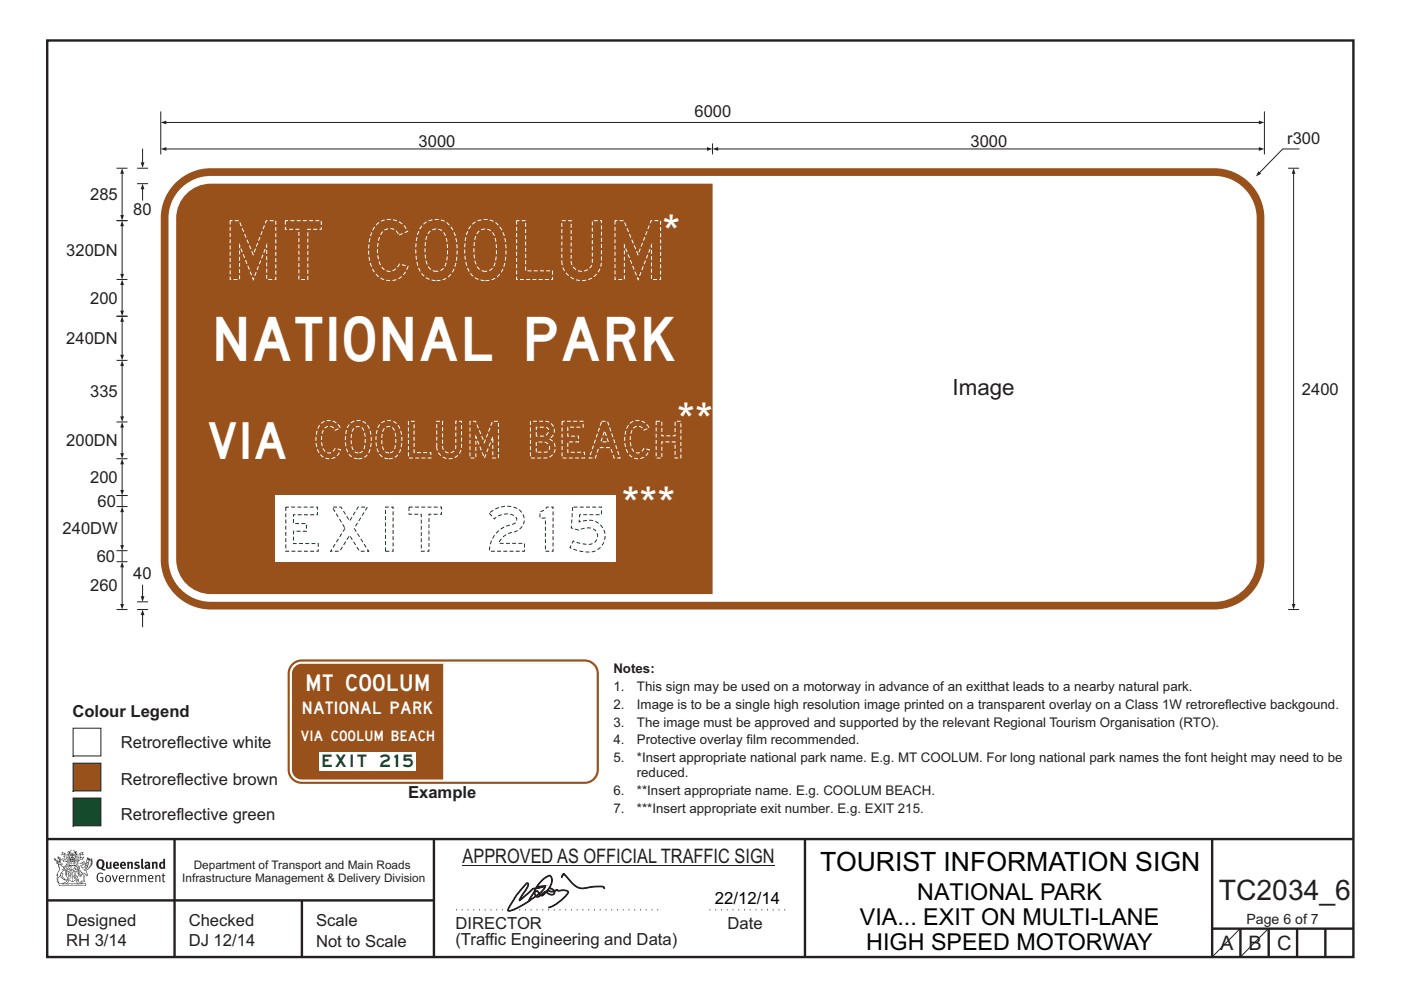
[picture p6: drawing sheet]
<svg xmlns="http://www.w3.org/2000/svg" width="297mm" height="210mm" viewBox="0 0 297 210" stroke-linecap="round" stroke-linejoin="round" font-family="sans-serif">
<g fill="none" stroke="#231f20" stroke-width=".51">
<path d="M10 8.6h276.9v194.4h-276.9zM10 178h277M37 178v25M92 178v25M170.7 177.9v25M257 178v25M10 191h82M64 191v12M257 197h30M263 197v6M269 197v6M275 197v6"/>
<path d="M281 197v6"/>
</g>
<path d="M96.7 193h43.3M150.4 193h16.9" fill="none" stroke="#231f20" stroke-width=".21" stroke-dasharray=".2 1" stroke-linecap="butt"/>
<path d="M98.1 183.5h66.1" fill="none" stroke="#231f20" stroke-width=".21"/>
<g fill="#231f20">
<path d="M21.1 182.6a.94 .94 0 0 0 .2 1.4 .84 .84 0 0 0 0-1.5zM20.7 182.5a.92 .92 0 0 1 1.2-.1 .92 .92 0 0 1 .2 1.2l-.3 .6 .6 .2-.1 .2-.6-.1a1.41 1.41 0 0 1-1.3-1.2z" fill-rule="evenodd"/>
<path d="M22.5 182.8l.4-.1v1.2l.1 .1 .3-.1v-1.1h.3l.1 1.4a1.26 1.26 0 0 1-1.2-.1z" fill-rule="evenodd"/>
<path d="M24.5 183.1l-.1 .3h.4l-.1-.3zM24.1 183a.66 .66 0 0 1 .9-.1 .66 .66 0 0 1 .2 .8h-.8v.2a.42 .42 0 0 0 .7 0l.1 .2a.79 .79 0 0 1-1.1 0 .79 .79 0 0 1 0-1.1z" fill-rule="evenodd"/>
<path d="M26 183.1l-.1 .3h.4l-.1-.3zM25.6 183a.66 .66 0 0 1 .9-.1 .66 .66 0 0 1 .2 .8h-.8v.2a.42 .42 0 0 0 .6 0l.2 .2a.79 .79 0 0 1-1.1 0 .79 .79 0 0 1 0-1.1z" fill-rule="evenodd"/>
<path d="M26.9 182.8l.4-.1v.2a.46 .46 0 0 1 .5-.1 .46 .46 0 0 1 .4 .4v1.1h-.4v-1l-.1-.2-.3 .1v1.1h-.4z" fill-rule="evenodd"/>
<path d="M28.6 183l.5-.3 .5 .2-.1 .2h-.5l-.1 .2a.56 .56 0 0 1 .7 .6 .56 .56 0 0 1-.8 .4l-.4-.1 .2-.3 .4 .1 .2-.1-.6-.4z" fill-rule="evenodd"/>
<path d="M29.9 182.2l.4-.1v1.8l.2 .4h-.3l-.2-.2z" fill-rule="evenodd"/>
<path d="M31.1 183.7v.3l.3-.1v-.3zM30.7 183a.67 .67 0 0 1 .6-.2 .67 .67 0 0 1 .5 .5l.1 .8-.2 .3-.2-.2a.5 .5 0 0 1-.7 0 .5 .5 0 0 1 0-.7l.6-.1v-.3l-.6 .1z" fill-rule="evenodd"/>
<path d="M32.2 182.8l.3-.1 .1 .2a.46 .46 0 0 1 .5-.1 .46 .46 0 0 1 .3 .4v1.1h-.4v-1l-.1-.2-.3 .1v1.1h-.4z" fill-rule="evenodd"/>
<path d="M34.3 183.1l-.1 .7 .2 .2 .2-.1v-.7zM34.6 182.1l.4 .1 .1 2.1-.4-.1a.71 .71 0 0 1-1-.6 .71 .71 0 0 1 .9-.7z" fill-rule="evenodd"/>
<path d="M20.8 185.3l.7-.2 .4 .2-.2 .1a.69 .69 0 0 0-.8 .1 .69 .69 0 0 0-.1 .9l.2 .4 .5 .1h.2v-.7h-.4l-.1-.2h.7v1a.96 .96 0 0 1-1.2-.1 .96 .96 0 0 1-.2-1.1z" fill-rule="evenodd"/>
<path d="M22.6 185.9a.57 .57 0 0 0-.1 .7 .57 .57 0 0 0 .6 .3 .7 .7 0 0 0-.2-1.1zM22.5 185.8a.69 .69 0 0 1 1.1 .6 .69 .69 0 0 1-1.1 .5 1.04 1.04 0 0 1 0-1.1z" fill-rule="evenodd"/>
<path d="M23.7 185.7l.2-.1 .4 1.3 .4-1.3h.3l-.6 1.5h-.2z" fill-rule="evenodd"/>
<path d="M25.6 185.8l-.2 .4h.7l-.2-.4zM25.4 185.8a.59 .59 0 0 1 .7-.1 .59 .59 0 0 1 .2 .7h-.9a.45 .45 0 0 0 .3 .5 .45 .45 0 0 0 .5-.1l.1 .1a.74 .74 0 0 1-1-.1 .74 .74 0 0 1 .1-1z" fill-rule="evenodd"/>
<path d="M26.7 185.7l.2-.1 .1 .2 .5-.2-.1 .3-.4 .2v1h-.2z" fill-rule="evenodd"/>
<path d="M27.6 185.7l.2-.1 .1 .2a.45 .45 0 0 1 .5-.2 .45 .45 0 0 1 .3 .4v1.1h-.2v-1.1l-.2-.2-.4 .2v1.1h-.2z" fill-rule="evenodd"/>
<path d="M29.1 185.7l.3-.1v.2l.4-.2 .4 .3 .3-.3a.37 .37 0 0 1 .5 .4v1.1h-.2v-1.1l-.2-.2-.4 .2v1.1h-.2v-1.1l-.2-.2-.4 .2v1.1h-.2z" fill-rule="evenodd"/>
<path d="M31.8 185.8l-.2 .4h.7l-.2-.4zM31.5 185.8a.59 .59 0 0 1 .8-.1 .59 .59 0 0 1 .2 .7h-.9a.45 .45 0 0 0 .3 .5 .45 .45 0 0 0 .5-.1l.1 .1a.74 .74 0 0 1-1-.1 .74 .74 0 0 1 0-1z" fill-rule="evenodd"/>
<path d="M32.9 185.7l.2-.1 .1 .2a.45 .45 0 0 1 .4-.2 .45 .45 0 0 1 .4 .4v1.1h-.2v-1.1l-.2-.2-.4 .2v1.1h-.3z" fill-rule="evenodd"/>
<path d="M34.5 185.3l.2-.1v.4h.4l-.1 .2h-.3v1v.1h.3l-.1 .2-.4-.1v-1.2h-.2v-.2h.2z" fill-rule="evenodd"/>
<path d="M13.2 180.9l.5 .1-.6 .3 .3-.3zM13.7 181.2l.3 .1 .1 1 .3-.5 .1 .5h-.2l-.1 .3-.7 .1v-.3l-.4-.1 .3-.1 .6 .2-.4-.7h.2zM13.2 180.7v.4l-.3 .2 .3 .1 .4-.2 .1 .4-.3 .2h.2l.2 .5-.4-.2-.4 .1 .5 .6 .2-.1 .8 .1-.6 .6 .2 .1 .6-.2-.1-.3 .3-.2h-.2l-.1 .4-.5 .2 .5-.7h-.5l.6-.2-.4 .1 .3-.3-.1-.6-.1-.1-.3 .5v-.2a.8 .8 0 0 0-.9-1.1z" fill-rule="evenodd"/>
<path d="M17 181.1l.5-.2-.3 .2 .4 .2zM16.8 181.2h.1l.1 .9 .3-.2 .4-.1-.3 .3v.2h-.4l-.3 .3-.1-.3-.3-.1 .1-.1-.1-.4 .4 .6 .1-.1zM16.3 181.5l-.1 .9 .4 .1h-.6l.6 .1-.2 .1h-.3l.4 .4h-.2v.3l-.5-.8 .5 1 .4-.6-.4-.2 .9-.5 .2 .1 .4-.5 .1-.2-.8 .2-.1-.7 .4 .2 .5-.2-.4-.2 .2-.2a.88 .88 0 0 0-1 1.2z" fill-rule="evenodd"/>
<path d="M15.5 182.9l.3 .2h-.2v.3v-.3h-.2l.2-.1z" fill-rule="evenodd"/>
<path d="M15.1 182.9l.2 .2h-.2v.3v-.3h-.2h.2z" fill-rule="evenodd"/>
<path d="M14.9 182.8h.9l.1 .7-.3 .1-.8-.1zM14.8 182.4l-.2 1.2h1.4l-.2-1.2-.1 .2h-.8z" fill-rule="evenodd"/>
<path d="M14.9 184.5v.2l.3-.1-.1-.2zM14.4 183.8l.2 .2-.3 .2v.5l.2 .1 .3-.1-.4-.4 .3 .1h.4l-.2-.4 .2-.2zM14.3 183.7h.9a.5 .5 0 0 0 .1 .8l-.3 .3a.47 .47 0 0 1-.7-.1 .47 .47 0 0 1 0-.6l.1-.1z" fill-rule="evenodd"/>
<path d="M15.6 184.2l.1-.1a.33 .33 0 0 1 .5-.2 .33 .33 0 0 1 .1 .5l-.3-.1 .2-.2h-.4l-.1 .1h.2l.1 .3h.3v.2h-.6l.1-.1-.3-.1zM15.5 184.2l-.1 .4h.2l-.1 .2h.9v-.2a.44 .44 0 0 0 0-.7 .44 .44 0 0 0-.7 .1z" fill-rule="evenodd"/>
<path d="M15.7 185.7l.4 .1zM15.9 185.2l.1 .4h-.2zM15.9 185.1l-.3 .7-.3 .2a.98 .98 0 0 1 1.1 .1z" fill-rule="evenodd"/>
<path d="M15.6 186l.3 .2v-.2h.2l-.2 .5v-.2l-.3 .1 .2-.2z" fill-rule="evenodd"/>
<path d="M15 185.3l.1 .1-.2 .3zM14.6 185.9h.4a.22 .22 0 0 1-.2 .3 .22 .22 0 0 1-.2-.3zM14.5 185.3l.2 .4zM14.6 185.8l.4 .1zM14.7 185.2l.2 .1-.1 .4zM14.4 185.2l.1 .5a.36 .36 0 0 0 0 .5 .36 .36 0 0 0 .5 0 .36 .36 0 0 0 .1-.5 .41 .41 0 0 0-.1-.5 .41 .41 0 0 0-.6 0z" fill-rule="evenodd"/>
<path d="M14.6 184.1l.2 .2z" fill-rule="evenodd"/>
<path d="M18.3 183.4l.1-.1v.4l-.5 .4z" fill-rule="evenodd"/>
<path d="M17.5 182.9l.2-.1 .3 .2-.7 .8-.1 .3 .3 .1a1.07 1.07 0 0 0 .7-.9l.4-.3v.2a1.36 1.36 0 0 1-1 1.3 1.32 1.32 0 0 0 1.2-1.6l.5-.7-.2 .5 .4-.2-.4 .4 .4-.2-.4 .4h.4l-.5 .2h.4l-.4 .2h.4l-.4 .1 .1 .1h-.2l.1 .2-.2 .1a.82 .82 0 0 1-1 .6l.3 .1 .5 .9-.3 .1-.2-.4-.4-.2 .1 1.8 .2 .1-.6 .2-.2-.2 .5-.1v-.2a2.24 2.24 0 0 0-.7-2.1v-.3a.69 .69 0 0 1 .6-.9l.1-.2zM16.6 184.5l.5 1.3 .1-.8 .2 .3-.3 .7-.4-.8h-.1l.1-.2zM18.5 182.2l.1 .3 .2-.2v.3l.2-.3v.2l-.8 .6zM16.8 183.2l.7-.1 .1 .2a.87 .87 0 0 0-.8 .6 .87 .87 0 0 0 .2 .9l.2 .4-.1 .5-.3-1.1-.2-.1-.1 .1 .1 .2-.2 .4 .3 .1 .2 .7h.3l.3-.6a1.62 1.62 0 0 1 .1 1.4h-.3l-.2 .3h.2l.1 .2 .2-.2h.5l-.2-.3-.1-1.5 .2 .1a.4 .4 0 0 0 .2 .3 .4 .4 0 0 0 .5 0l-.5-1 .8-.6 .1-.3h.3l-.1-.1 .3-.3h-.2l.2-.3-.1 .1 .1-.3-.1 .1 .1-.4h-.1l.1-.3v-.1l-.2 .2-.1-.4-.2 .4-.1-.4-.1 .2-.2-.3v.3l-.2-.4-.4 1.6a.58 .58 0 0 1-.8 .6l.7-.8v-.4h-.4z" fill-rule="evenodd"/>
<path d="M18.2 185.4l.3 .1z" fill-rule="evenodd"/>
<path d="M12.5 187.4h5.7l-.1 .4h-5.5zM13.5 187.4l.5-.3 .4-.4v.1l.1 .1-.3 .4zM14 186.6l.3-.1-.2 .3zM16.3 186.7l.4 .4 .5 .3h-.6l-.3-.3-.1-.2zM16.4 186.5l.2 .1-.1 .2zM12.4 187.4l.1 .5h5.7l.1-.5-.8-.1-.6-.2-.3-.2 .1-.5a.47 .47 0 0 0-.6 .4 .47 .47 0 0 0 .4 .6h-2.3a.47 .47 0 0 0 .4-.6 .47 .47 0 0 0-.6-.4l.1 .5-.3 .2-.6 .2z" fill-rule="evenodd"/>
<path d="M13.3 187.6v.1zM13.3 187.5l-.1 .3h.2z" fill-rule="evenodd"/>
<path d="M13.5 187.5l.1 .2 .1-.2v.2z" fill-rule="evenodd"/>
<path d="M13.9 187.5l.1 .2zM13.8 187.5v.3l.2-.1v-.1z" fill-rule="evenodd"/>
<path d="M14.2 187.6l.1 .1zM14.2 187.5l-.1 .3h.3z" fill-rule="evenodd"/>
<path d="M14.4 187.5h.2l.1 .3h-.3z" fill-rule="evenodd"/>
<path d="M15.1 187.6v.1zM15.1 187.5l-.1 .3h.2z" fill-rule="evenodd"/>
<path d="M15.3 187.5h.2l-.1 .3z" fill-rule="evenodd"/>
<path d="M15.8 187.5h.2l-.1 .3z" fill-rule="evenodd"/>
<path d="M16.1 187.5l.1 .3z" fill-rule="evenodd"/>
<path d="M16.3 187.5l.1 .2zM16.3 187.5v.3l.2-.1v-.1z" fill-rule="evenodd"/>
<path d="M16.6 187.5h.2v.3h-.2z" fill-rule="evenodd"/>
<path d="M16.9 187.5l.1 .3h-.1z" fill-rule="evenodd"/>
<path d="M17.1 187.5l.1 .3z" fill-rule="evenodd"/>
<path d="M17.3 187.5l.1 .3z" fill-rule="evenodd"/>
<path d="M14.9 182.1a.71 .71 0 0 1 .9 .1zM15.6 182.2l.2 .2zM15 182.2l.3 .1zM14.8 182.3l.1 .1zM15.2 181.9h.3zM15.2 181.3h.1v.2zM15.2 181h.2v.2zM15.3 181.6l.1 .2h-.2zM15.4 181.3l.1 .2zM15 181.3l.1 .1-.1 .1zM15.6 181.3h.1v.2zM14.4 180.6l-.3 .3 .5-.2v.4h-.3l-.1 .6 .2-.5 .3 .9v.4h1.2v-.4l.4-.9 .2 .3-.2-.5-.2 .1v-.4l.4 .2-.3-.4-.2 .3-.5-.6v.1a.41 .41 0 0 1 .3 .3 .41 .41 0 0 1-.1 .5l.1-.2a1 1 0 0 1 0 1.1l-.2-.1-.1-.3h.4l-.2-.2 .2-.3-.3 .1v-.4l-.3 .2-.2-.2 .1 .4-.4-.1 .1 .3-.1 .2h.4l-.1 .3-.3 .1a.93 .93 0 0 1 .1-1.1l.1 .3v-.4h-.2l.4-.6-.5 .5-.1-.2z" fill-rule="evenodd"/>
<path d="M12.4 183.4l.4 .1 .6 .5v.2a.83 .83 0 0 1 .6 1.2v-.2a.75 .75 0 0 0-1-.8l.4 .2-.6 .7-.1 .5a.95 .95 0 0 0-.3 1.3l-.1-.1a.77 .77 0 0 1 .1-1.1l-.1-.5-.1 .1 .2-.5a1.31 1.31 0 0 0 0-1.6zM13 185.2l.3 .1-.1 .8 .5 .4-.2-.1a.68 .68 0 0 1-.6-.8zM12.1 183a.68 .68 0 0 1 1 .3l-.5 .1-.1-.3zM11.4 182.1a1.19 1.19 0 0 0 1 .8h-.5l.4 .4 .1 .6a.9 .9 0 0 1-.2 1.2l-.3 .5h.3v.2a1.04 1.04 0 0 0-.1 1.2l.2 .3 .3-.1-.1-.1a.8 .8 0 0 1 .2-1.2l.1-.2a.89 .89 0 0 0 1.1 .9l-.6-.6 .1-.8-.3-.1 .4-.5 .4 .3 .1 .8a1.01 1.01 0 0 0-.3-1.4l.3-.6-.4 .4a.41 .41 0 0 1 .4-.5h-.1l-.5 .2-.5-.4h.3a.5 .5 0 0 0-.5-.5l.3-.4-.3 .2 .3-.4-.1-.3-.1 .4-.1-.6-.1 .3-.1-.5-.1 .3-.3-.2 .3 .3-.3-.1a.62 .62 0 0 1 .5 .9l-.1-.4v.4l-.3-.1v-.4l-.1 .3-.1-.3-.1 .2-.1-.5-.1 .3-.1-.4v.4z" fill-rule="evenodd"/>
<path d="M12.6 183.1l.1-.1 .2 .2z" fill-rule="evenodd"/>
<path d="M14 183.6h2.7v1l-.1-.9h-2.5v1.2h2.5v-.3v.6v-.2h-1.2v1.9a2.13 2.13 0 0 0 1.3-1.7 1.69 1.69 0 0 1-1.6 1.8l-.6-.4-.4-.6-.1-1.2v.6l.4 .8 .9 .7v-1.9h-1.2z" fill-rule="evenodd"/>
<circle cx="17.7" cy="182.9" r=".08"/>
</g>
<path d="M262.9 197l-5.9 6M268.9 197l-5.9 6" fill="none" stroke="#231f20" stroke-width=".21"/>
<path d="M15.5 154.5v5.8h5.9v-5.8z" fill-rule="evenodd" fill="#fff" stroke="#231f20" stroke-width=".21"/>
<path d="M15.5 161.9v5.9h5.9v-5.9z" fill-rule="evenodd" fill="#99511c" stroke="#231f20" stroke-width=".21"/>
<path d="M15.5 169.3v5.9h5.9v-5.9z" fill-rule="evenodd" fill="#0f4d2a" stroke="#231f20" stroke-width=".21"/>
<path d="M119.3 185.4l.3-.1 .9 .9a4.5 4.5 0 0 0 2.9 2.1l2-.3a3.9 3.9 0 0 1 2.7 .2l.1 .2-.1 .1-.2-.3h-2.4a3.9 3.9 0 0 1-4.7-1.3l-1.3-1.5-.3 .7h-.2zM111.5 187.3l.3-.1 .2 .2-.1 .7-1.6 2.7 2-1.7a1.43 1.43 0 0 1 1.2-.8 6.4 6.4 0 0 1 3-2.7 1.1 1.1 0 0 1 .5 1.7l-.5 1 .7 .2 .4 .4 .3-.2 .8 .1a2.31 2.31 0 0 1 1.7 .2l.1 .2a7.5 7.5 0 0 1-4.1 3.4l-.1-.2a7.7 7.7 0 0 0 4.1-3.2 1.44 1.44 0 0 0-1.5-.3l-.5 .1-.4-.2-.3 .2a.73 .73 0 0 1-.7 .9l-.6-.2-.6-.4a1.32 1.32 0 0 1-1.3 .7l-.4 .3a1.2 1.2 0 0 0-1.4 .5l-.5 .4a9.7 9.7 0 0 1-4.5 2l-.1-.1a18.5 18.5 0 0 1 3.9-5.8zM116.2 188.8l-.3 .4 1 .5 .5-.1 .1-.5a1.2 1.2 0 0 1-1.3-.3zM114.9 186.8l-1 1.3 1.6-.3 .1 .2a2.73 2.73 0 0 1-1.2 1.6l.1 .2 .6-.5a2.88 2.88 0 0 0 1.7-3.2 .48 .48 0 0 0-.4-.3 .48 .48 0 0 0-.5 .3zM116.4 188.6l-.1 .1a.91 .91 0 0 0 1.1 .3l-.6-.4zM113.8 188.2v.1l1.2-.3zM113.7 188.5l-.3 .6 .5-.2 .4 .6a2.34 2.34 0 0 0 1.2-1.5zM111.7 187.4a19.2 19.2 0 0 0-3.9 5.7 9.5 9.5 0 0 0 4.3-2l1.4-2.6-.5 .1-2.1 1.9-.8 .5a3.3 3.3 0 0 1 1-1.8l.7-1.1 .1-.7zM113.2 189.4l-.9 1.5 1.2-.8zM113.4 189.3l.3 .7a.47 .47 0 0 0 .4-.4 .47 .47 0 0 0-.2-.5zM113.8 190.1h.2l.4-.2-.1-.2zM114.8 189.9l.3-.1 .6-.6z" fill="#231f20" stroke="#231f20" stroke-width=".21"/>
<path d="M24.7 107.4h2.3M25.9 108.5v7.3" fill="none" stroke="#231f20" stroke-width=".21"/>
<g fill="#231f20">
<path d="M25.9 107.4l.4 1.2h-.8z"/>
<path d="M25.5 115.6h.8l-.4 1.2z"/>
</g>
<path d="M24.7 105.1h2.3M24.7 116.8h2.3M24.7 119.1h2.3M25.9 105.1v2.3M25.9 116.8v2.3" fill="none" stroke="#231f20" stroke-width=".21"/>
<path d="M36.8 39.3a10.6 10.6 0 0 1 7.9-3.6h212.8a10.6 10.6 0 0 1 10.6 10.6v72.4a10.6 10.6 0 0 1-10.6 10.6h-212.8a10.6 10.6 0 0 1-10.6-10.6v-72.4a10.6 10.6 0 0 1 2.7-7zM38.4 40a9 9 0 0 1 6.3-2.7h212.8a9 9 0 0 1 8.9 9v72.4a9 9 0 0 1-8.9 8.9h-212.8a9 9 0 0 1-9-8.9v-72.4a9 9 0 0 1 2.7-6.3zM39.9 40.8a7.3 7.3 0 0 0-2.5 5.5v72.4a7.4 7.4 0 0 0 7.3 7.3h212.8a7.4 7.4 0 0 0 7.3-7.3v-72.4a7.4 7.4 0 0 0-7.3-7.3h-212.8a7.3 7.3 0 0 0-4.8 1.8z" fill-rule="evenodd" fill="#99511c"/>
<path d="M58.4 105.1h72.2v14h-72.2z" fill="#fff"/>
<path d="M35.1 31.6h115" fill="none" stroke="#231f20" stroke-width=".21"/>
<g fill="#231f20">
<path d="M34.1 31.6l1.2-.4v.8z"/>
<path d="M149.9 31.2l1.2 .4-1.2 .4z"/>
</g>
<path d="M35.1 26h232" fill="none" stroke="#231f20" stroke-width=".21"/>
<g fill="#231f20">
<path d="M34.1 26l1.2-.4v.8z"/>
<path d="M266.9 25.6l1.2 .4-1.2 .4z"/>
</g>
<path d="M152.1 31.6h115" fill="none" stroke="#231f20" stroke-width=".21"/>
<g fill="#231f20">
<path d="M266.9 31.2l1.2 .4-1.2 .4z"/>
<path d="M151.1 31.6l1.2-.4v.8z"/>
</g>
<path d="M34.1 23.6v9.2" fill="none" stroke="#231f20" stroke-width=".21"/>
<path d="M151.6 39h105.9a7.4 7.4 0 0 1 7.3 7.3v72.4a7.4 7.4 0 0 1-7.3 7.3h-105.9z" fill-rule="evenodd" fill="#fff"/>
<path d="M151.1 30.4v2.3M275.5 31.6h-3.5l-5 5.1" fill="none" stroke="#231f20" stroke-width=".21"/>
<path d="M266.8 36.3l.6 .6-1.1 .5z" fill="#231f20"/>
<path d="M30.2 124v2.6" fill="none" stroke="#231f20" stroke-width=".21"/>
<path d="M29.8 126.5h.8l-.4 1.1z" fill="#231f20"/>
<path d="M268.1 23.6v9.2M25.9 60.3v5.8M29.1 127.6h2.3" fill="none" stroke="#231f20" stroke-width=".21"/>
<g fill="#231f20">
<path d="M25.9 59.3l.4 1.2h-.8z"/>
<path d="M25.5 65.9h.8l-.4 1.2z"/>
</g>
<path d="M273.1 35.7h2.3M274.3 36.7v91.6M273.1 129.3h2.3" fill="none" stroke="#231f20" stroke-width=".21"/>
<g fill="#231f20">
<path d="M274.3 35.7l.4 1.2h-.8z"/>
<path d="M273.9 128.1h.8l-.4 1.2z"/>
</g>
<path d="M30.2 130.3v2.7" fill="none" stroke="#231f20" stroke-width=".21"/>
<path d="M30.2 129.3l.4 1.2h-.8z" fill="#231f20"/>
<path d="M30.2 31.5v3.1" fill="none" stroke="#231f20" stroke-width=".21"/>
<path d="M29.8 34.4h.8l-.4 1.2z" fill="#231f20"/>
<path d="M30.2 40v2.5" fill="none" stroke="#231f20" stroke-width=".21"/>
<path d="M30.2 39l.4 1.1h-.8z" fill="#231f20"/>
<path d="M29.1 39h2.3M24.7 76.4h2.3M25.9 68.1v7.3M24.7 129.3h2.3M29.1 129.3h2.3" fill="none" stroke="#231f20" stroke-width=".21"/>
<g fill="#231f20">
<path d="M25.5 75.3h.8l-.4 1.1z"/>
<path d="M25.9 67.1l.4 1.2h-.8z"/>
</g>
<path d="M24.7 59.3h2.3M25.9 47.8v10.5M24.7 67.1h2.3" fill="none" stroke="#231f20" stroke-width=".21"/>
<g fill="#231f20">
<path d="M25.5 58.1h.8l-.4 1.2z"/>
<path d="M25.9 46.8l.4 1.2h-.8z"/>
</g>
<path d="M25.9 36.7v9.1M29.1 35.7h2.3M24.7 46.8h2.3" fill="none" stroke="#231f20" stroke-width=".21"/>
<g fill="#231f20">
<path d="M25.5 45.6h.8l-.4 1.2z"/>
<path d="M25.9 35.7l.4 1.2h-.8z"/>
</g>
<path d="M24.7 35.7h2.3M25.9 90.5v5.8" fill="none" stroke="#231f20" stroke-width=".21"/>
<g fill="#231f20">
<path d="M25.5 96.1h.8l-.4 1.2z"/>
<path d="M25.9 89.5l.4 1.2h-.8z"/>
</g>
<path d="M24.7 89.5h2.3M24.7 97.3h2.3M25.9 98.3v5.8" fill="none" stroke="#231f20" stroke-width=".21"/>
<g fill="#231f20">
<path d="M25.5 103.9h.8l-.4 1.2z"/>
<path d="M25.9 97.3l.4 1.2h-.8z"/>
</g>
<path d="M24.7 105.1h2.3M25.9 120.2v8.1" fill="none" stroke="#231f20" stroke-width=".21"/>
<g fill="#231f20">
<path d="M25.5 128.1h.8l-.4 1.2z"/>
<path d="M25.9 119.1l.4 1.2h-.8z"/>
</g>
<path d="M151.1 38.6h106.1a8.6 8.6 0 0 1 8.6 8.6v70.6a8.6 8.6 0 0 1-8.6 8.6h-106.1z" fill-rule="evenodd" fill="#fff"/>
<path d="M24.7 46.8h2.4M24.7 67.1h2.3M25.9 77.5v11" fill="none" stroke="#231f20" stroke-width=".21"/>
<g fill="#231f20">
<path d="M25.5 88.3h.8l-.4 1.2z"/>
<path d="M25.9 76.4l.4 1.2h-.8z"/>
</g>
<path d="M62.1 140.5l1.2-.6h.7h60a3 3 0 0 1 3 3v20.4a3 3 0 0 1-3 3h-60a3 3 0 0 1-3-3v-20.4a2.99 2.99 0 0 1 1.1-2.4zM62 141.3a2.53 2.53 0 0 1 2-1h60a2.54 2.54 0 0 1 2.5 2.6v20.4a2.54 2.54 0 0 1-2.5 2.5h-60a2.54 2.54 0 0 1-2.6-2.5v-20.4l.1-.6zM62.5 141.4l-.5 .9-.1 .6v20.4a2.08 2.08 0 0 0 2.1 2h60a2.08 2.08 0 0 0 2-2v-20.4a2.08 2.08 0 0 0-2-2.1h-60l-.6 .1z" fill-rule="evenodd" fill="#99511c"/>
<path d="M67.8 159.4h20.4v4h-20.4z" fill="#fff"/>
<g fill="#fff">
<path d="M94.1 140.8h29.9a2.08 2.08 0 0 1 2 2.1v20.4a2.08 2.08 0 0 1-2 2h-29.9z" fill-rule="evenodd"/>
<path d="M94 140.7h29.9a2.42 2.42 0 0 1 2.4 2.4v19.9a2.42 2.42 0 0 1-2.4 2.4h-29.9z" fill-rule="evenodd"/>
</g>
<text font-size="12.5" fill="#fff" x="48.8" y="59.3">MT COOLUM</text>
<g font-size="9.7" fill="#fff">
<text x="140.5" y="52.5">*</text>
<text x="143.6" y="92.5">**</text>
<text x="131.8" y="110.2">***</text>
</g>
<text font-size="9.4" fill="#fff" x="45.9" y="76.6">NATIONAL PARK</text>
<g font-size="9.4" fill="#0f4d2a">
<text x="60.6" y="116.9">EXIT</text>
<text x="103.7" y="116.9">215</text>
</g>
<text font-size="7.8" fill="#fff" x="44.3" y="97.3">VIA COOLUM BEACH</text>
<text font-size="6" fill="#231f20" x="258.4" y="190.9">TC2034_6</text>
<text font-size="5.6" fill="#010202" x="173.9" y="184.8">TOURIST INFORMATION SIGN</text>
<g font-size="4.9" fill="#010202">
<text x="194.5" y="190.9">NATIONAL PARK</text>
<text x="182.3" y="196.1">VIA... EXIT ON MULTI-LANE</text>
<text x="183.7" y="201.4">HIGH SPEED MOTORWAY</text>
</g>
<text font-size="4.7" fill="#231f20" x="202" y="83.7">Image</text>
<g font-size="4.2" fill="#231f20">
<text x="98.1" y="183">APPROVED AS OFFICIAL TRAFFIC SIGN</text>
<text x="258.7" y="201.6">A</text>
<text x="264.7" y="201.6">B</text>
<text x="270.8" y="201.6">C</text>
</g>
<text font-size="3.6" fill="#010202" x="151.6" y="191.8">22/12/14</text>
<g font-size="3.5" fill="#231f20">
<text x="147.3" y="24.9">6000</text>
<text x="88.8" y="31.1">3000</text>
<text x="205.8" y="31.1">3000</text>
<text x="272.9" y="30.6">r300</text>
<text x="19.1" y="42.5">285</text>
<text x="28.3" y="45.6">80</text>
<text x="14.1" y="54.3">320DN</text>
<text x="19.1" y="64.4">200</text>
<text x="14.1" y="73">240DN</text>
<text x="276" y="83.7">2400</text>
<text x="19.1" y="84.2">335</text>
<text x="14.1" y="94.6">200DN</text>
<text x="19.1" y="102.4">200</text>
<text x="20.7" y="107.5">60</text>
<text x="13.3" y="113.3">240DW</text>
<text x="20.5" y="119.1">60</text>
<text x="19.1" y="125.5">260</text>
<text x="28.3" y="122.9">40</text>
<text x="15.3" y="152.1">Colour Legend</text>
<text x="25.6" y="158.7">Retroreflective white</text>
<text x="25.6" y="166.4">Retroreflective brown</text>
<text x="25.6" y="173.8">Retroreflective green</text>
<text x="86.5" y="169.2">Example</text>
<text x="14" y="196.4">Designed</text>
<text x="40" y="196.4">Checked</text>
<text x="67" y="196.4">Scale</text>
<text x="96.6" y="197">DIRECTOR</text>
<text x="154.3" y="197">Date</text>
<text x="14" y="200.8">RH 3/14</text>
<text x="40" y="200.8">DJ 12/14</text>
<text x="67" y="200.8">Not to Scale</text>
<text x="96.6" y="200.4">(Traffic Engineering and Data)</text>
</g>
<text font-size="3.5" fill="#fff" x="65.1" y="146.5">MT COOLUM</text>
<text font-size="3" fill="#231f20" x="264.3" y="196">Page 6 of 7</text>
<g font-size="2.8" fill="#231f20">
<text x="130" y="142.7">Notes:</text>
<text x="130" y="146.5">1.</text>
<text x="135" y="146.5">This sign may be used on a motorway in advance of an exitthat leads to a nearby natural park.</text>
<text x="130" y="150.3">2.</text>
<text x="130" y="154.1">3.</text>
<text x="135" y="150.3">Image is to be a single high resolution image printed on a transparent overlay on a Class 1W retroreflective backgound.</text>
<text x="135" y="154.1">The image must be approved and supported by the relevant Regional Tourism Organisation (RTO).</text>
<text x="130" y="157.9">4.</text>
<text x="130" y="161.7">5.</text>
<text x="135" y="157.9">Protective overlay film recommended.</text>
<text x="135" y="161.7">*Insert appropriate national park name. E.g. MT COOLUM. For long national park names the font height may need to be</text>
<text x="135" y="164.8">reduced.</text>
<text x="130" y="168.6">6.</text>
<text x="130" y="172.4">7.</text>
<text x="135" y="168.6">**Insert appropriate name. E.g. COOLUM BEACH.</text>
<text x="135" y="172.4">***Insert appropriate exit number. E.g. EXIT 215.</text>
</g>
<text font-size="2.6" fill="#fff" x="64.3" y="151.4">NATIONAL PARK</text>
<g font-size="2.6" fill="#0f4d2a">
<text x="68.5" y="162.8">EXIT</text>
<text x="80.6" y="162.8">215</text>
</g>
<g font-size="2.5" fill="#231f20">
<text x="41.1" y="184.3">Department of Transport and Main Roads</text>
<text x="38.6" y="187.1">Infrastructure Management &amp; Delivery Division</text>
</g>
<text font-size="2.2" fill="#fff" x="63.9" y="157.2">VIA COOLUM BEACH</text>
</svg>
